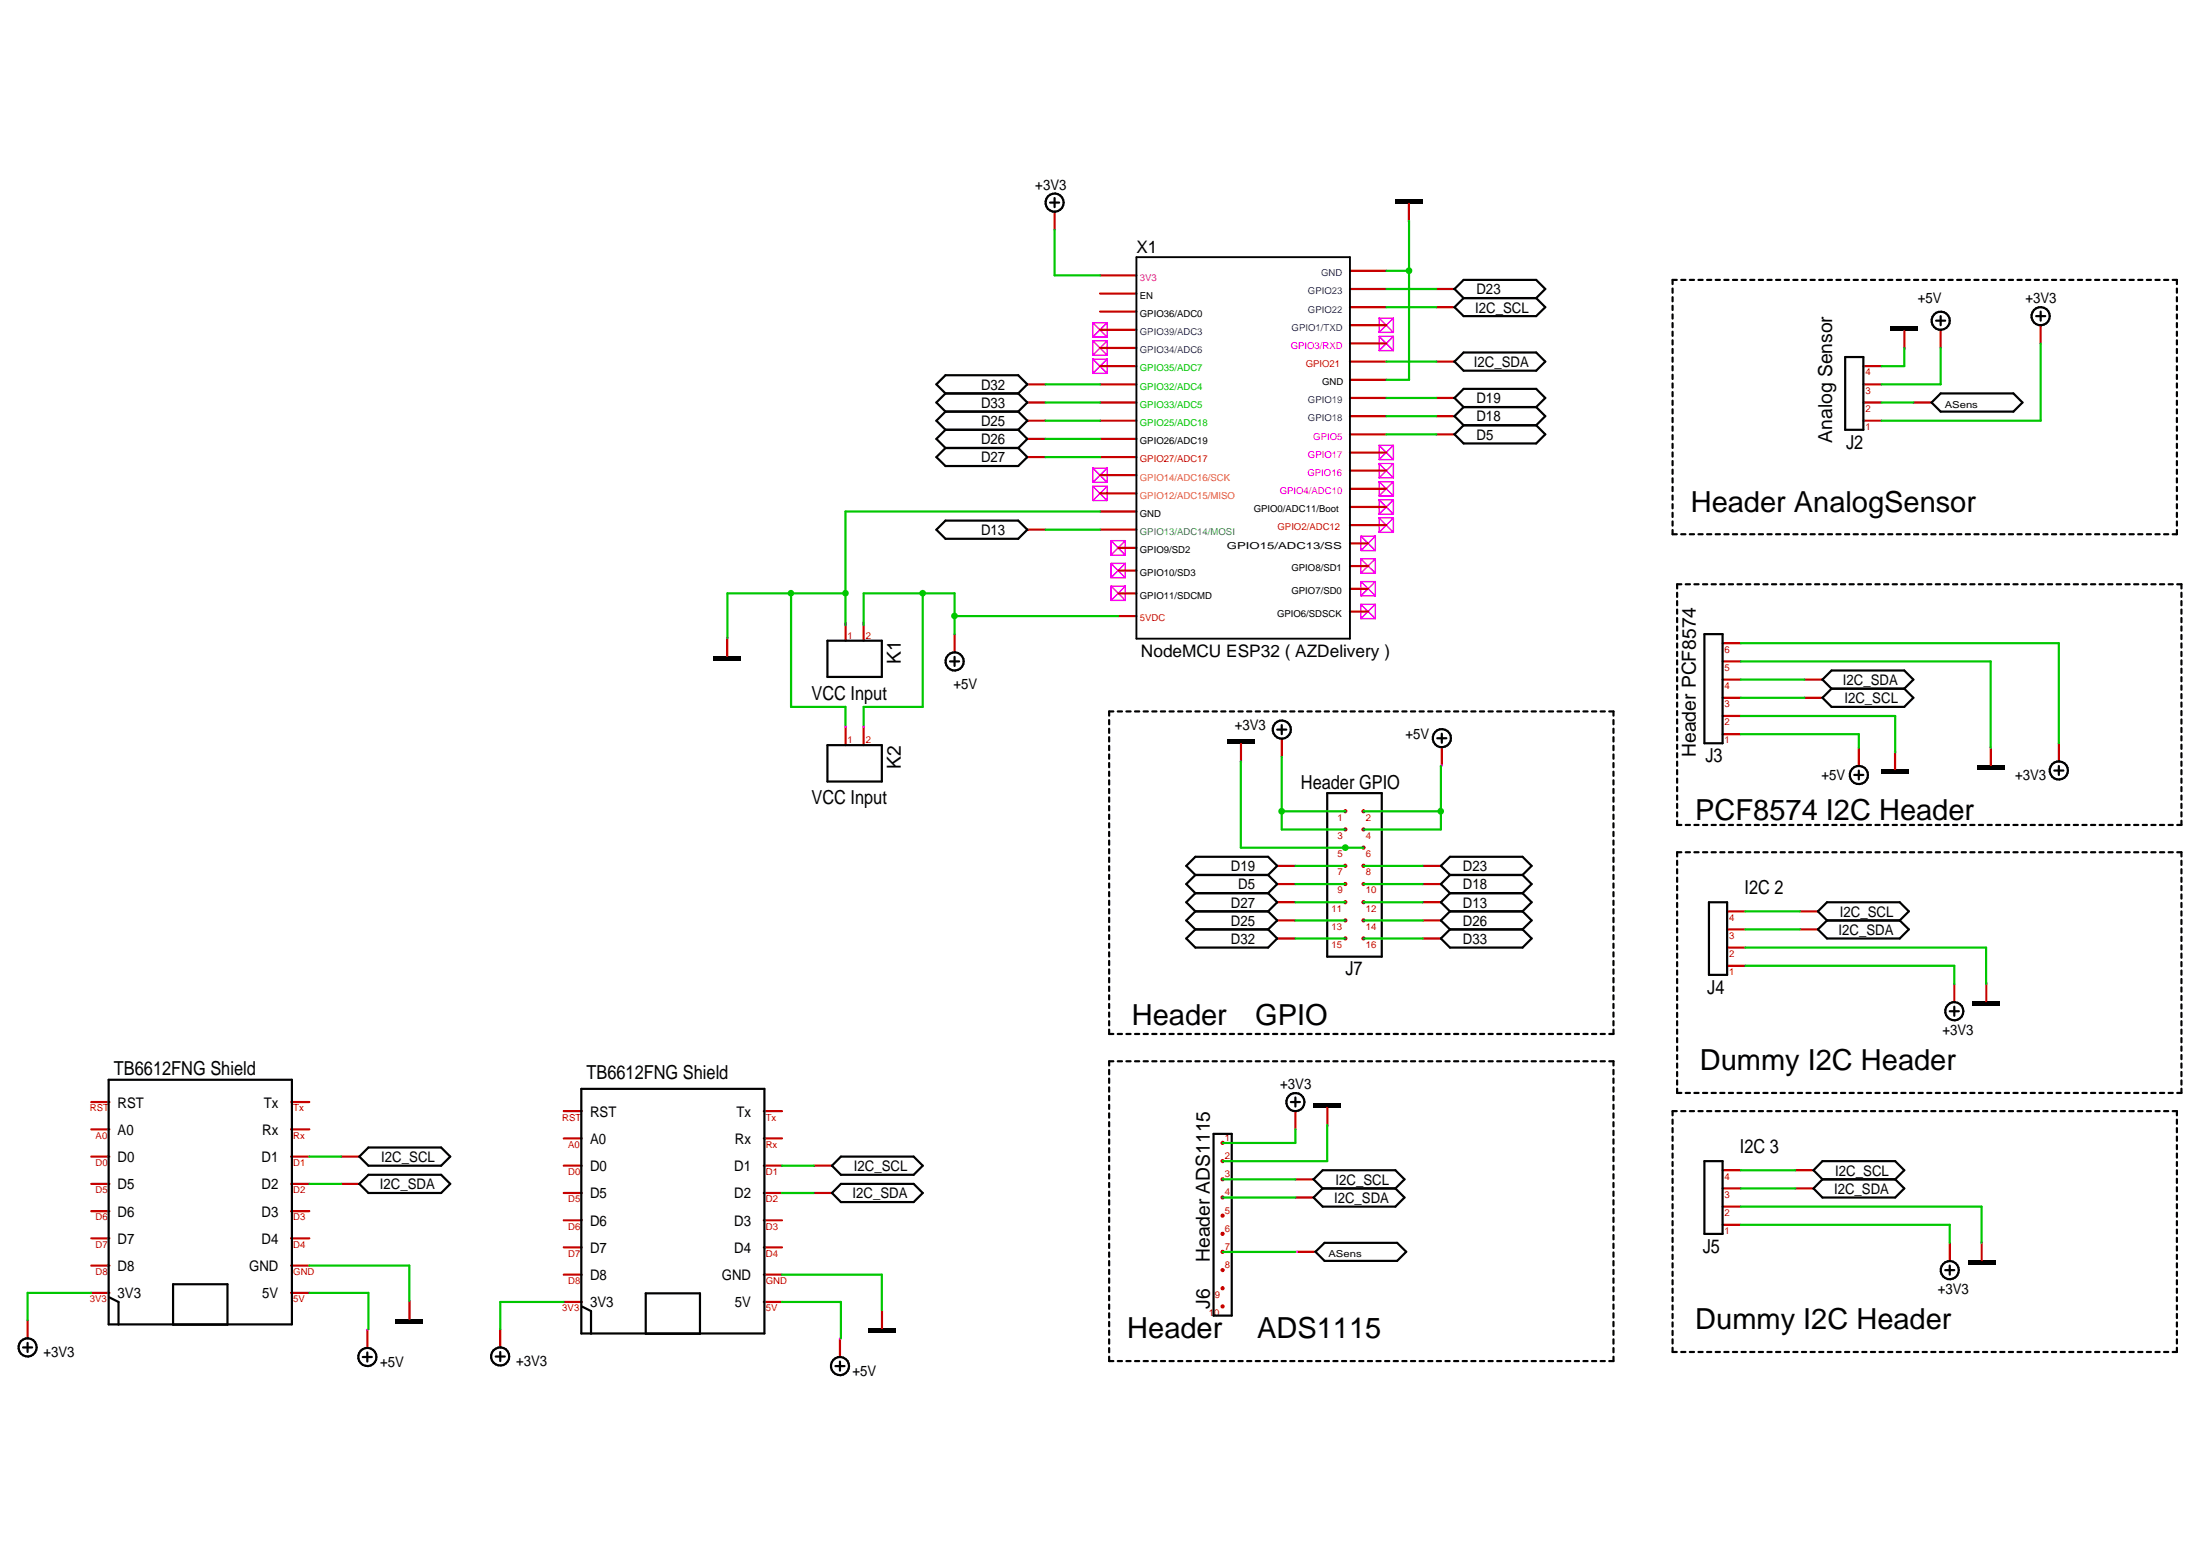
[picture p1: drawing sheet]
<svg xmlns="http://www.w3.org/2000/svg" width="297mm" height="210mm" viewBox="0 0 297 210" stroke-linecap="round" stroke-linejoin="round" font-family="sans-serif">
<g fill="none" stroke="#f0f" stroke-width=".19">
<path d="M147.6 43.6v1.9M147.6 46v1.9M147.6 48.5v1.9M147.6 48.5l1.9 1.9M147.6 50.4h1.9M147.6 48.5h1.9M147.6 46l1.9 1.9M147.6 47.9h1.9M147.6 46h1.9M147.6 43.6l1.9 1.9M147.6 45.5h1.9M147.6 43.6h1.9"/>
<path d="M149.5 43.6v1.9M149.5 46v1.9M149.5 48.5v1.9M149.5 48.5l-1.9 1.9M149.5 46l-1.9 1.9M149.5 43.6l-1.9 1.9M186.2 42.9v2M186.2 45.4v1.9M186.2 45.4l1.9 1.9M186.2 47.3h1.9M186.2 45.4h1.9M186.2 42.9l1.9 2"/>
<path d="M186.2 44.9h1.9M186.2 42.9h1.9M188.1 42.9l-1.9 2M188.1 42.9v2M188.1 45.4v1.9M188.1 45.4l-1.9 1.9M147.6 65.6l1.9 2M147.6 67.6h1.9M147.6 63.2v1.9M147.6 65.6v2M147.6 65.6h1.9M147.6 63.2l1.9 1.9"/>
<path d="M147.6 65.1h1.9M147.6 63.2h1.9M149.5 65.6l-1.9 2M149.5 63.2v1.9M149.5 65.6v2M149.5 63.2l-1.9 1.9M150 73l1.9 1.9M150 74.9h1.9M150 73v1.9M150 76.1v1.9M150 79.1v1.9M150 73h1.9"/>
<path d="M150 76.1l1.9 1.9M150 78h1.9M150 76.1h1.9M150 79.1l1.9 1.9M150 79.1h1.9M151.9 73l-1.9 1.9M151.9 73v1.9M151.9 76.1v1.9M151.9 79.1v1.9M151.9 76.1l-1.9 1.9M151.9 79.1l-1.9 1.9M183.7 72.4v1.9"/>
<path d="M183.7 75.4v2M183.7 78.5v1.9M183.7 78.5l2 1.9M183.7 78.5h2M183.7 75.4l2 2M183.7 77.4h2M183.7 75.4h2M183.7 72.4l2 1.9M183.7 74.3h2M183.7 72.4h2M185.7 72.4v1.9M185.7 75.4v2"/>
<path d="M185.7 78.5v1.9M185.7 78.5l-2 1.9M185.7 75.4l-2 2M185.7 72.4l-2 1.9M186.2 69.9l1.9 2M186.2 71.9h1.9M186.2 60.1v1.9M186.2 62.6v1.9M186.2 65v2M186.2 67.5v1.9M186.2 69.9v2M186.2 69.9h1.9"/>
<path d="M186.2 67.5l1.9 1.9M186.2 69.4h1.9M186.2 67.5h1.9M186.2 65l1.9 2M186.2 67h1.9M186.2 65h1.9M186.2 62.6l1.9 1.9M186.2 64.5h1.9M186.2 62.6h1.9M186.2 60.1l1.9 1.9M186.2 62h1.9M186.2 60.1h1.9"/>
<path d="M188.1 69.9l-1.9 2M188.1 60.1v1.9M188.1 62.6v1.9M188.1 65v2M188.1 67.5v1.9M188.1 69.9v2M188.1 67.5l-1.9 1.9M188.1 65l-1.9 2M188.1 62.6l-1.9 1.9M188.1 60.1l-1.9 1.9M150 81h1.9M183.7 81.6l2 1.9"/>
<path d="M183.7 83.5h2M183.7 81.6v1.9M183.7 81.6h2M183.7 80.4h2M185.7 81.6l-2 1.9M185.7 81.6v1.9"/>
</g>
<g fill="none" stroke="#000" stroke-width=".3">
<path d="M141.8 27.3h1.2M142.4 26.7v1.3M196.4 39l1.2-1.2h9.8l1.2 1.2-1.2 1.2h-9.8zM225.8 38.9v.6M226.4 37.8h-.6v.6M227 37.8h.6M228.2 37.8h.5M229.3 37.8h.6M230.5 37.8h.6M231.6 37.8h.6M232.8 37.8h.6M234 37.8h.5"/>
<path d="M235.1 37.8h.6M236.3 37.8h.6M237.5 37.8h.5M238.6 37.8h.6M239.8 37.8h.6M241 37.8h.5M242.1 37.8h.6M243.3 37.8h.6M244.5 37.8h.5M245.6 37.8h.6M246.8 37.8h.6M247.9 37.8h.6"/>
<path d="M249.1 37.8h.6M250.3 37.8h.5M251.4 37.8h.6M252.6 37.8h.6M253.8 37.8h.5M254.9 37.8h.6M256.1 37.8h.6M257.3 37.8h.5M258.4 37.8h.6M259.6 37.8h.6M260.8 37.8h.5M261.9 37.8h.6"/>
<path d="M263.1 37.8h.6M264.2 37.8h.6M265.4 37.8h.6M266.6 37.8h.5M267.7 37.8h.6M268.9 37.8h.6M270.1 37.8h.5M271.2 37.8h.6M272.4 37.8h.6M273.6 37.8h.5M274.7 37.8h.6M275.9 37.8h.6"/>
<path d="M277.1 37.8h.5M278.2 37.8h.6M279.4 37.8h.6M280.5 37.8h.6M281.7 37.8h.6M282.9 37.8h.5M284 37.8h.6M285.2 37.8h.6M286.4 37.8h.5M287.5 37.8h.6M288.7 37.8h.6M289.9 37.8h.5"/>
<path d="M291 37.8h.6M292.2 37.8h.6M293.3 37.8h.6v.6M293.9 38.9v.6M127.7 53.1l-1.3 1.2 1.3 1.3M127.7 55.6h9.8M127.7 53.1h9.8M127.7 53.1l-1.3-1.2 1.3-1.2h9.8l1.2 1.2-1.2 1.2M127.7 58l-1.3 1.2 1.3 1.3M127.7 58h9.8M127.7 55.6l-1.3 1.2 1.3 1.2M137.5 53.1l1.2 1.2-1.2 1.3"/>
<path d="M137.5 58l1.2 1.2-1.2 1.3M137.5 55.6l1.2 1.2-1.2 1.2M197.6 54.9l-1.2-1.2 1.2-1.2h9.8l1.2 1.2-1.2 1.2M197.6 54.9h9.8M197.6 54.9l-1.2 1.3 1.2 1.2M197.6 57.4h9.8M197.6 57.4l-1.2 1.2 1.2 1.3h9.8l1.2-1.3-1.2-1.2M207.4 54.9l1.2 1.3-1.2 1.2M225.8 40.1v.6M225.8 41.3v.5M225.8 42.4v.6M225.8 43.6v.6"/>
<path d="M225.8 44.8v.5M225.8 45.9v.6M225.8 47.1v.6M225.8 48.3v.5M225.8 49.4v.6M225.8 50.6v.6M225.8 51.8v.5M225.8 52.9v.6M225.8 54.1v.6M225.8 55.2v.6M225.8 56.4v.6M225.8 57.6v.5"/>
<path d="M225.8 58.7v.6M225.8 59.9v.6M293.9 40.1v.6M293.9 41.3v.5M293.9 42.4v.6M293.9 43.6v.6M293.9 44.8v.5M293.9 45.9v.6M293.9 47.1v.6M293.9 48.3v.5M293.9 49.4v.6M293.9 50.6v.6"/>
<path d="M293.9 51.8v.5M293.9 52.9v.6M293.9 54.1v.6M293.9 55.2v.6M293.9 56.4v.6M293.9 57.6v.5M293.9 58.7v.6M293.9 59.9v.6M126.4 71.5l1.3-1.2h9.8l1.2 1.2-1.2 1.2h-9.8zM127.7 60.5l-1.3 1.2 1.3 1.2h9.8l1.2-1.2-1.2-1.2M127.7 60.5h9.8M225.8 61.1v.5"/>
<path d="M225.8 62.2v.6M225.8 63.4v.6M225.8 64.6v.5M225.8 65.7v.6M225.8 66.9v.6M225.8 68.1v.5M225.8 69.2v.6M225.8 70.4v.6M225.8 71.5v.6h.6M227 72.1h.6M227 78.9h-.6v.5M227.6 78.9h.6"/>
<path d="M228.2 72.1h.5M228.8 78.9h.5M229.3 72.1h.6M229.9 78.9h.6M230.5 72.1h.6M231.1 78.9h.6M231.6 72.1h.6M232.3 78.9h.5M232.8 72.1h.6M233.4 78.9h.6M234 72.1h.5M234.6 78.9h.6"/>
<path d="M235.1 72.1h.6M235.8 78.9h.5M236.3 72.1h.6M236.9 78.9h.6M237.5 72.1h.5M238.1 78.9h.6M238.6 72.1h.6M239.2 78.9h.6M239.8 72.1h.6M240.4 78.9h.6M241 72.1h.5M241.6 78.9h.5"/>
<path d="M242.1 72.1h.6M242.7 78.9h.6M243.3 72.1h.6M243.9 78.9h.6M244.5 72.1h.5M245.1 78.9h.5M245.6 72.1h.6M246.2 78.9h.6M246.8 72.1h.6M247.4 78.9h.6M247.9 72.1h.6M248.6 78.9h.5"/>
<path d="M249.1 72.1h.6M249.7 78.9h.6M250.3 72.1h.5M250.9 78.9h.6M251.4 72.1h.6M252.1 78.9h.5M252.6 72.1h.6M253.2 78.9h.6M253.8 72.1h.5M254.4 78.9h.6M254.9 72.1h.6M255.5 78.9h.6"/>
<path d="M256.1 72.1h.6M256.7 78.9h.6M257.3 72.1h.5M257.9 78.9h.5M258.4 72.1h.6M259 78.9h.6M259.6 72.1h.6M260.2 78.9h.6M260.8 72.1h.5M261.4 78.9h.5M261.9 72.1h.6M262.5 78.9h.6"/>
<path d="M263.1 72.1h.6M263.7 78.9h.6M264.2 72.1h.6M264.9 78.9h.5M265.4 72.1h.6M266 78.9h.6M266.6 72.1h.5M267.2 78.9h.6M267.7 72.1h.6M268.4 78.9h.5M268.9 72.1h.6M269.5 78.9h.6"/>
<path d="M270.1 72.1h.5M270.7 78.9h.6M271.2 72.1h.6M271.8 78.9h.6M272.4 72.1h.6M273 78.9h.6M273.6 72.1h.5M274.2 78.9h.5M274.7 72.1h.6M275.3 78.9h.6M275.9 72.1h.6M276.5 78.9h.6"/>
<path d="M277.1 72.1h.5M277.7 78.9h.5M278.2 72.1h.6M278.8 78.9h.6M279.4 72.1h.6M280 78.9h.6M280.5 72.1h.6M281.2 78.9h.5M281.7 72.1h.6M282.3 78.9h.6M282.9 72.1h.5M283.5 78.9h.6"/>
<path d="M284 72.1h.6M284.6 78.9h.6M285.2 72.1h.6M285.8 78.9h.6M286.4 72.1h.5M287 78.9h.5M287.5 72.1h.6M288.1 78.9h.6M288.7 72.1h.6M289.3 78.9h.6M289.9 72.1h.5M290.5 78.9h.5"/>
<path d="M291 72.1h.6M291.6 78.9h.6M292.2 72.1h.6M292.8 78.9h.6M293.9 61.1v.5M293.9 62.2v.6M293.9 63.4v.6M293.9 64.6v.5M293.9 65.7v.6M293.9 66.9v.6M293.9 68.1v.5M293.9 69.2v.6"/>
<path d="M293.9 70.4v.6M293.9 71.5v.6h-.6M294 78.9h.5v.5M149.8 97.2v.6M149.8 98.4v.5M149.8 99.5v.6M150.3 96h-.5v.6M150.9 96h.6M152.1 96h.6M153.2 96h.6M154.4 96h.6M155.6 96h.5"/>
<path d="M156.7 96h.6M157.9 96h.6M159.1 96h.5M160.2 96h.6M161.4 96h.6M162.6 96h.5M163.7 96h.6M164.9 96h.6M166.1 96h.5M167.2 96h.6M168.4 96h.6M169.5 96h.6"/>
<path d="M170.7 96h.6M171.9 96h.5M173 96h.6M174.2 96h.6M175.4 96h.5M176.5 96h.6M177.7 96h.6M178.9 96h.5M180 96h.6M181.2 96h.6M182.4 96h.5M183.5 96h.6"/>
<path d="M184.7 96h.6M185.8 96h.6M187 96h.6M188.2 96h.5M189.3 96h.6M190.5 96h.6M191.7 96h.5M192.8 96h.6M194 96h.6M194.1 99.7h1.2M194.7 99v1.3M195.2 96h.5"/>
<path d="M196.3 96h.6M197.5 96h.6M198.6 96h.6M199.8 96h.6M201 96h.5M202.1 96h.6M203.3 96h.6M204.5 96h.5M205.6 96h.6M206.8 96h.6M208 96h.5M209.1 96h.6"/>
<path d="M210.3 96h.6M211.5 96h.5M212.6 96h.6M213.8 96h.6M214.9 96h.6M216.1 96h.6M217.3 96h.5v.6M217.8 97.2v.6M217.8 98.4v.5M217.8 99.5v.6M226.4 80v.6M226.4 81.1v.6"/>
<path d="M226.4 82.3v.5M226.4 83.4v.6M226.4 84.6v.5M226.4 85.7v.6M226.4 86.8v.6M226.4 88v.6M226.4 89.1v.6M226.4 90.3v.5M226.4 91.4v.6M226.4 92.5v.6M226.4 93.7v.6M226.4 94.8v.6"/>
<path d="M226.4 96v.5M226.4 97.1v.6M226.4 98.3v.5M226.4 99.4v.5M294.5 80v.6M294.5 81.1v.6M294.5 82.3v.5M294.5 83.4v.6M294.5 84.6v.5M294.5 85.7v.6M294.5 86.8v.6M294.5 88v.6"/>
<path d="M294.5 89.1v.6M294.5 90.3v.5M294.5 91.4v.6M294.5 92.5v.6M294.5 93.7v.6M294.5 94.8v.6M294.5 96v.5M294.5 97.1v.6M294.5 98.3v.5M294.5 99.4v.5M111.7 100.6h7.4v4.9h-7.4zM149.8 100.7v.6"/>
<path d="M149.8 101.8v.6M149.8 103v.6M149.8 104.2v.5M149.8 105.3v.6M149.8 106.5v.6M149.8 107.6v.6M149.8 108.8v.6M149.8 110v.6M149.8 111.1v.6M149.8 112.3v.6M149.8 113.5v.5M149.8 114.6v.6"/>
<path d="M149.8 115.8v.6M149.8 116.9v.6M149.8 118.1v.6M149.8 119.3v.5M217.8 100.7v.6M217.8 101.8v.6M217.8 103v.6M217.8 104.2v.5M217.8 105.3v.6M217.8 106.5v.6M217.8 107.6v.6M217.8 108.8v.6"/>
<path d="M217.8 110v.6M217.8 111.1v.6M217.8 112.3v.6M217.8 113.5v.5M217.8 114.6v.6M217.8 115.8v.6M217.8 116.9v.6M217.8 118.1v.6M217.8 119.3v.5M226.4 100.5v.6M226.4 101.7v.5M226.4 102.8v.6"/>
<path d="M226.4 103.9v.6M226.4 105.1v.6M226.4 106.2v.6M226.4 107.4v.6M226.4 108.5v.6M226.4 109.6v.6M226.4 110.8v.6h.6M226.4 116.2v.6M226.4 117.3v.6M226.4 118.5v.5M226.4 119.6v.6M227 115h-.6v.6"/>
<path d="M227.6 115h.6M227.6 111.4h.6M228.8 115h.5M228.8 111.4h.5M229.9 115h.6M229.9 111.4h.6M231.1 115h.6M231.1 111.4h.6M232.3 115h.5M232.3 111.4h.5M233.4 115h.6M233.4 111.4h.6"/>
<path d="M234.6 115h.6M234.6 111.4h.6M235.8 115h.5M235.8 111.4h.5M236.9 115h.6M236.9 111.4h.6M238.1 115h.6M238.1 111.4h.6M239.2 115h.6M239.2 111.4h.6M240.4 115h.6M240.4 111.4h.6"/>
<path d="M241.6 115h.5M241.6 111.4h.5M242.7 115h.6M242.7 111.4h.6M243.9 115h.6M243.9 111.4h.6M245.1 115h.5M245.1 111.4h.5M246.2 115h.6M246.2 111.4h.6M247.4 115h.6M247.4 111.4h.6"/>
<path d="M248.6 115h.5M248.6 111.4h.5M249.7 115h.6M249.7 111.4h.6M250.9 115h.6M250.9 111.4h.6M252.1 115h.5M252.1 111.4h.5M253.2 115h.6M253.2 111.4h.6M254.4 115h.6M254.4 111.4h.6"/>
<path d="M255.5 115h.6M255.5 111.4h.6M256.7 115h.6M256.7 111.4h.6M257.9 115h.5M257.9 111.4h.5M259 115h.6M259 111.4h.6M260.2 115h.6M260.2 111.4h.6M261.4 115h.5M261.4 111.4h.5"/>
<path d="M262.5 115h.6M262.5 111.4h.6M263.7 115h.6M263.7 111.4h.6M264.9 115h.5M264.9 111.4h.5M266 115h.6M266 111.4h.6M267.2 115h.6M267.2 111.4h.6M268.4 115h.5M268.4 111.4h.5"/>
<path d="M269.5 115h.6M269.5 111.4h.6M270.7 115h.6M270.7 111.4h.6M271.8 115h.6M271.8 111.4h.6M273 115h.6M273 111.4h.6M274.2 115h.5M274.2 111.4h.5M275.3 115h.6M275.3 111.4h.6"/>
<path d="M276.5 115h.6M276.5 111.4h.6M277.7 115h.5M277.7 111.4h.5M278.8 115h.6M278.8 111.4h.6M280 115h.6M280 111.4h.6M281.2 115h.5M281.2 111.4h.5M282.3 115h.6M282.3 111.4h.6"/>
<path d="M283.5 115h.6M283.5 111.4h.6M284.6 115h.6M284.6 111.4h.6M285.8 115h.6M285.8 111.4h.6M287 115h.5M287 111.4h.5M288.1 115h.6M288.1 111.4h.6M289.3 115h.6M289.3 111.4h.6"/>
<path d="M290.5 115h.5M290.5 111.4h.5M291.6 115h.6M291.6 111.4h.6M292.8 115h.6M292.8 111.4h.6M294 115h.5v.6M294.5 100.5v.6M294.5 101.7v.5M294.5 102.8v.6M294.5 103.9v.6M294.5 105.1v.6"/>
<path d="M294.5 106.2v.6M294.5 107.4v.6M294.5 108.5v.6M294.5 109.6v.6M294.5 110.8v.6h-.5M294.5 116.2v.6M294.5 117.3v.6M294.5 118.5v.5M294.5 119.6v.6M149.8 139v.6h.5M149.8 120.4v.6M149.8 121.6v.6"/>
<path d="M149.8 122.7v.6M149.8 123.9v.6M149.8 125.1v.5M149.8 126.2v.6M149.8 127.4v.6M149.8 128.5v.6M149.8 129.7v.6M149.8 130.9v.5M149.8 132v.6M149.8 133.2v.6M149.8 134.3v.6M149.8 135.5v.6"/>
<path d="M149.8 136.7v.5M149.8 137.8v.6M150.9 139.6h.6M152.1 139.6h.6M153.2 139.6h.6M154.4 139.6h.6M155.6 139.6h.5M156.7 139.6h.6M157.9 139.6h.6M159.1 139.6h.5M160.2 139.6h.6M161.4 139.6h.6"/>
<path d="M161.4 125.5h9.8l1.2 1.2-1.2 1.2h-9.8l-1.2-1.2zM162.6 139.6h.5M163.7 139.6h.6M164.9 139.6h.6M166.1 139.6h.5M167.2 139.6h.6M168.4 139.6h.6M169.5 139.6h.6M170.7 139.6h.6M171.9 139.6h.5M173 139.6h.6M174.2 139.6h.6"/>
<path d="M175.4 139.6h.5M176.5 139.6h.6M177.7 139.6h.6M178.9 139.6h.5M180 139.6h.6M181.2 139.6h.6M182.4 139.6h.5M183.5 139.6h.6M184.7 139.6h.6M185.8 139.6h.6M187 139.6h.6M188.2 139.6h.5"/>
<path d="M189.3 139.6h.6M190.5 139.6h.6M191.7 139.6h.5M192.8 139.6h.6M194 139.6h.6M195.2 139.6h.5M195.8 125.5h9.8l1.2 1.2-1.2 1.2h-9.8l-1.3-1.2zM196.3 139.6h.6M197.5 139.6h.6M198.6 139.6h.6M199.8 139.6h.6M201 139.6h.5"/>
<path d="M202.1 139.6h.6M203.3 139.6h.6M204.5 139.6h.5M205.6 139.6h.6M206.8 139.6h.6M208 139.6h.5M209.1 139.6h.6M210.3 139.6h.6M211.5 139.6h.5M212.6 139.6h.6M213.8 139.6h.6M214.9 139.6h.6"/>
<path d="M216.1 139.6h.6M217.8 139v.6h-.5M217.8 120.4v.6M217.8 121.6v.6M217.8 122.7v.6M217.8 123.9v.6M217.8 125.1v.5M217.8 126.2v.6M217.8 127.4v.6M217.8 128.5v.6M217.8 129.7v.6M217.8 130.9v.5"/>
<path d="M217.8 132v.6M217.8 133.2v.6M217.8 134.3v.6M217.8 135.5v.6M217.8 136.7v.5M217.8 137.8v.6M226.4 120.7v.6M226.4 121.9v.5M226.4 123v.6M226.4 124.2v.5M226.4 125.3v.6M226.4 126.4v.6"/>
<path d="M226.4 127.6v.6M226.4 128.7v.6M226.4 129.9v.5M226.4 131v.6M226.4 132.1v.6M226.4 133.3v.6M226.4 134.4v.6M226.4 135.6v.5M226.4 136.7v.6M226.4 137.8v.6M226.4 139v.6M294.5 120.7v.6"/>
<path d="M294.5 121.9v.5M294.5 123v.6M294.5 124.2v.5M294.5 125.3v.6M294.5 126.4v.6M294.5 127.6v.6M294.5 128.7v.6M294.5 129.9v.5M294.5 131v.6M294.5 132.1v.6M294.5 133.3v.6M294.5 134.4v.6"/>
<path d="M294.5 135.6v.5M294.5 136.7v.6M294.5 137.8v.6M294.5 139v.6M14.7 145.8h24.7v33h-24.7zM48.5 156.1l1.2-1.2h9.9l1.2 1.2-1.2 1.3h-9.9zM49.7 158.6h9.9l1.2 1.2-1.2 1.2h-9.9l-1.2-1.2zM78.5 147h24.7v33h-24.7zM113.5 156.1h9.9l1.2 1.3-1.2 1.2h-9.9l-1.2-1.2zM113.5 159.8h9.9l1.2 1.2-1.2 1.3h-9.9l-1.2-1.3zM149.8 144.4v.6M149.8 145.6v.6"/>
<path d="M149.8 146.8v.6M149.8 147.9v.6M149.8 149.1v.6M149.8 150.3v.6M149.8 151.5v.5M149.8 152.6v.6M149.8 153.8v.6M149.8 155v.6M149.8 156.1v.6M149.8 157.3v.6M149.8 158.5v.6M149.8 159.7v.6"/>
<path d="M150.3 143.3h-.5v.5M150.9 143.3h.6M152.1 143.3h.6M153.2 143.3h.6M154.4 143.3h.6M155.6 143.3h.5M156.7 143.3h.6M157.9 143.3h.6M159.1 143.3h.5M160.2 143.3h.6M161.4 143.3h.6M162.6 143.3h.5"/>
<path d="M163.7 143.3h.6M164.9 143.3h.6M166.1 143.3h.5M167.2 143.3h.6M168.4 143.3h.6M169.5 143.3h.6M170.7 143.3h.6M171.9 143.3h.5M173 143.3h.6M174.2 143.3h.6M175.4 143.3h.5M176.5 143.3h.6"/>
<path d="M177.7 143.3h.6M178.9 143.3h.5M180 143.3h.6M181.2 143.3h.6M182.4 143.3h.5M183.5 143.3h.6M184.7 143.3h.6M185.8 143.3h.6M187 143.3h.6M188.2 143.3h.5M189.3 143.3h.6M190.5 143.3h.6"/>
<path d="M191.7 143.3h.5M192.8 143.3h.6M194 143.3h.6M195.2 143.3h.5M196.3 143.3h.6M197.5 143.3h.6M198.6 143.3h.6M199.8 143.3h.6M201 143.3h.5M202.1 143.3h.6M203.3 143.3h.6M204.5 143.3h.5"/>
<path d="M205.6 143.3h.6M206.8 143.3h.6M208 143.3h.5M209.1 143.3h.6M210.3 143.3h.6M211.5 143.3h.5M212.6 143.3h.6M213.8 143.3h.6M214.9 143.3h.6M216.1 143.3h.6M217.3 143.3h.5v.5M217.8 144.4v.6"/>
<path d="M217.8 145.6v.6M217.8 146.8v.6M217.8 147.9v.6M217.8 149.1v.6M217.8 150.3v.6M217.8 151.5v.5M217.8 152.6v.6M217.8 153.8v.6M217.8 155v.6M217.8 156.1v.6M217.8 157.3v.6M217.8 158.5v.6"/>
<path d="M217.8 159.7v.6M225.8 151.1v.6M225.8 152.3v.5M225.8 153.4v.6M225.8 154.6v.5M225.8 155.7v.6M225.8 156.8v.6M225.8 158v.5M225.8 159.1v.6M226.4 150h-.6v.6M226.4 147v.5h.6M226.4 140.1v.6"/>
<path d="M226.4 141.3v.5M226.4 142.4v.6M226.4 143.6v.5M226.4 144.7v.6M226.4 145.8v.6M227 150h.6M227.6 147.5h.6M228.2 150h.5M228.8 147.5h.5M229.3 150h.6M229.9 147.5h.6M230.5 150h.6"/>
<path d="M231.1 147.5h.6M231.6 150h.6M232.3 147.5h.5M232.8 150h.6M233.4 147.5h.6M234 150h.5M234.6 147.5h.6M235.1 150h.6M235.8 147.5h.5M236.3 150h.6M236.9 147.5h.6M237.5 150h.5"/>
<path d="M238.1 147.5h.6M238.6 150h.6M239.2 147.5h.6M239.8 150h.6M240.4 147.5h.6M241 150h.5M241.6 147.5h.5M242.1 150h.6M242.7 147.5h.6M243.3 150h.6M243.9 147.5h.6M244.5 150h.5"/>
<path d="M245.1 147.5h.5M245.6 150h.6M246.2 147.5h.6M246.8 150h.6M247.4 147.5h.6M247.9 150h.6M248.6 147.5h.5M249.1 150h.6M249.7 147.5h.6M250.3 150h.5M250.9 147.5h.6M251.4 150h.6"/>
<path d="M252.1 147.5h.5M252.6 150h.6M253.2 147.5h.6M253.8 150h.5M254.4 147.5h.6M254.9 150h.6M255.5 147.5h.6M256.1 150h.6M256.7 147.5h.6M257.3 150h.5M257.9 147.5h.5M258.4 150h.6"/>
<path d="M259 147.5h.6M259.6 150h.6M260.2 147.5h.6M260.8 150h.5M261.4 147.5h.5M261.9 150h.6M262.5 147.5h.6M263.1 150h.6M263.7 147.5h.6M264.2 150h.6M264.9 147.5h.5M265.4 150h.6"/>
<path d="M266 147.5h.6M266.6 150h.5M267.2 147.5h.6M267.7 150h.6M268.4 147.5h.5M268.9 150h.6M269.5 147.5h.6M270.1 150h.5M270.7 147.5h.6M271.2 150h.6M271.8 147.5h.6M272.4 150h.6"/>
<path d="M273 147.5h.6M273.6 150h.5M274.2 147.5h.5M274.7 150h.6M275.3 147.5h.6M275.9 150h.6M276.5 147.5h.6M277.1 150h.5M277.7 147.5h.5M278.2 150h.6M278.8 147.5h.6M279.4 150h.6"/>
<path d="M280 147.5h.6M280.5 150h.6M281.2 147.5h.5M281.7 150h.6M282.3 147.5h.6M282.9 150h.5M283.5 147.5h.6M284 150h.6M284.6 147.5h.6M285.2 150h.6M285.8 147.5h.6M286.4 150h.5"/>
<path d="M287 147.5h.5M287.5 150h.6M288.1 147.5h.6M288.7 150h.6M289.3 147.5h.6M289.9 150h.5M290.5 147.5h.5M291 150h.6M291.6 147.5h.6M292.2 150h.6M292.8 147.5h.6M293.3 150h.6v.6"/>
<path d="M293.9 151.1v.6M293.9 152.3v.5M293.9 153.4v.6M293.9 154.6v.5M293.9 155.7v.6M293.9 156.8v.6M293.9 158v.5M293.9 159.1v.6M294.5 147v.5h-.5M294.5 140.1v.6M294.5 141.3v.5M294.5 142.4v.6"/>
<path d="M294.5 143.6v.5M294.5 144.7v.6M294.5 145.8v.6M14.8 175.1l1.2 .6v3.1M23.4 173.4h7.3v5.4h-7.3zM78.6 176.4l1.2 .6v3M87.2 174.6h7.3v5.4h-7.3zM149.8 160.8v.6M149.8 162v.6M149.8 163.2v.6M149.8 164.4v.6M149.8 165.5v.6"/>
<path d="M149.8 166.7v.6M149.8 167.9v.6M149.8 169.1v.6M149.8 170.2v.6M149.8 171.4v.6M149.8 172.6v.6M149.8 173.8v.5M149.8 174.9v.6M149.8 176.1v.6M149.8 177.3v.6M149.8 178.4v.6M149.8 179.6v.6"/>
<path d="M177.6 169l1.2-1.2h9.8l1.3 1.2-1.3 1.2h-9.8zM217.8 160.8v.6M217.8 162v.6M217.8 163.2v.6M217.8 164.4v.6M217.8 165.5v.6M217.8 166.7v.6M217.8 167.9v.6M217.8 169.1v.6M217.8 170.2v.6M217.8 171.4v.6M217.8 172.6v.6"/>
<path d="M217.8 173.8v.5M217.8 174.9v.6M217.8 176.1v.6M217.8 177.3v.6M217.8 178.4v.6M217.8 179.6v.6M225.8 160.3v.5M225.8 161.4v.6M225.8 162.5v.6M225.8 163.7v.6M225.8 164.8v.6M225.8 166v.5"/>
<path d="M225.8 167.1v.6M225.8 168.2v.6M225.8 169.4v.5M225.8 170.5v.6M225.8 171.7v.5M225.8 172.8v.6M225.8 173.9v.6M225.8 175.1v.5M225.8 176.2v.6M225.8 177.4v.5M225.8 178.5v.6M225.8 179.6v.6"/>
<path d="M293.9 160.3v.5M293.9 161.4v.6M293.9 162.5v.6M293.9 163.7v.6M293.9 164.8v.6M293.9 166v.5M293.9 167.1v.6M293.9 168.2v.6M293.9 169.4v.5M293.9 170.5v.6M293.9 171.7v.5M293.9 172.8v.6"/>
<path d="M293.9 173.9v.6M293.9 175.1v.5M293.9 176.2v.6M293.9 177.4v.5M293.9 178.5v.6M293.9 179.6v.6M3.1 181.9h1.2M3.7 181.3v1.2M49 183.2h1.2M49.6 182.6v1.2M66.9 183.1h1.3M67.5 182.5v1.2"/>
<path d="M112.8 184.4h1.2M113.4 183.8v1.2M149.8 180.8v.6M149.8 182v.5M149.8 183.1v.6h.5M150.9 183.7h.6M152.1 183.7h.6M153.2 183.7h.6M154.4 183.7h.6M155.6 183.7h.5M156.7 183.7h.6M157.9 183.7h.6"/>
<path d="M159.1 183.7h.5M160.2 183.7h.6M161.4 183.7h.6M162.6 183.7h.5M163.7 183.7h.6M164.9 183.7h.6M166.1 183.7h.5M167.2 183.7h.6M168.4 183.7h.6M169.5 183.7h.6M170.7 183.7h.6M171.9 183.7h.5"/>
<path d="M173 183.7h.6M174.2 183.7h.6M175.4 183.7h.5M176.5 183.7h.6M177.7 183.7h.6M178.9 183.7h.5M180 183.7h.6M181.2 183.7h.6M182.4 183.7h.5M183.5 183.7h.6M184.7 183.7h.6M185.8 183.7h.6"/>
<path d="M187 183.7h.6M188.2 183.7h.5M189.3 183.7h.6M190.5 183.7h.6M191.7 183.7h.5M192.8 183.7h.6M194 183.7h.6M195.2 183.7h.5M196.3 183.7h.6M197.5 183.7h.6M198.6 183.7h.6M199.8 183.7h.6"/>
<path d="M201 183.7h.5M202.1 183.7h.6M203.3 183.7h.6M204.5 183.7h.5M205.6 183.7h.6M206.8 183.7h.6M208 183.7h.5M209.1 183.7h.6M210.3 183.7h.6M211.5 183.7h.5M212.6 183.7h.6M213.8 183.7h.6"/>
<path d="M214.9 183.7h.6M216.1 183.7h.6M217.8 180.8v.6M217.8 182v.5M217.8 183.1v.6h-.5M225.8 181.9v.6h.6M225.8 180.8v.6M227 182.5h.6M228.2 182.5h.5M229.3 182.5h.6M230.5 182.5h.6M231.6 182.5h.6"/>
<path d="M232.8 182.5h.6M234 182.5h.5M235.1 182.5h.6M236.3 182.5h.6M237.5 182.5h.5M238.6 182.5h.6M239.8 182.5h.6M241 182.5h.5M242.1 182.5h.6M243.3 182.5h.6M244.5 182.5h.5M245.6 182.5h.6"/>
<path d="M246.8 182.5h.6M247.9 182.5h.6M249.1 182.5h.6M250.3 182.5h.5M251.4 182.5h.6M252.6 182.5h.6M253.8 182.5h.5M254.9 182.5h.6M256.1 182.5h.6M257.3 182.5h.5M258.4 182.5h.6M259.6 182.5h.6"/>
<path d="M260.8 182.5h.5M261.9 182.5h.6M263.1 182.5h.6M264.2 182.5h.6M265.4 182.5h.6M266.6 182.5h.5M267.7 182.5h.6M268.9 182.5h.6M270.1 182.5h.5M271.2 182.5h.6M272.4 182.5h.6M273.6 182.5h.5"/>
<path d="M274.7 182.5h.6M275.9 182.5h.6M277.1 182.5h.5M278.2 182.5h.6M279.4 182.5h.6M280.5 182.5h.6M281.7 182.5h.6M282.9 182.5h.5M284 182.5h.6M285.2 182.5h.6M286.4 182.5h.5M287.5 182.5h.6"/>
<path d="M288.7 182.5h.6M289.9 182.5h.5M291 182.5h.6M292.2 182.5h.6M293.9 181.9v.6h-.6M293.9 180.8v.6"/>
<circle cx="142.4" cy="27.4" r="1.23"/>
<circle cx="194.7" cy="99.6" r="1.23"/>
<circle cx="3.7" cy="181.9" r="1.23"/>
<circle cx="49.6" cy="183.2" r="1.23"/>
<circle cx="67.5" cy="183.1" r="1.23"/>
<circle cx="113.4" cy="184.4" r="1.22"/>
</g>
<g fill="none" stroke="#c70000" stroke-width=".3">
<path d="M142.4 28.6v2.4M148.5 39.6h4.9M148.5 37.2h4.9M182.3 39h4.9M182.3 36.6h4.9M190.2 27.5v2.4M193.9 39h2.5M138.7 54.3h2.5M138.7 51.9h2.5M138.7 59.2h2.5M138.7 56.8h2.5M148.5 54.3h4.9"/>
<path d="M148.5 51.9h4.9M148.5 59.2h4.9M148.5 56.8h4.9M148.5 49.4h4.9M148.5 47h4.9M148.5 44.5h4.9M148.5 42.1h4.9M182.3 53.7h4.9M182.3 56.2h4.9M182.3 58.6h4.9M182.3 51.3h4.9M182.3 48.8h4.9"/>
<path d="M182.3 46.4h4.9M182.3 43.9h4.9M182.3 41.5h4.9M193.9 53.7h2.5M193.9 56.2h2.5M193.9 58.6h2.5M138.7 61.7h2.5M138.7 71.5h2.5M148.5 61.7h4.9M148.5 71.5h4.9M148.5 69h4.9M148.5 66.6h4.9"/>
<path d="M148.5 64.1h4.9M151 74h2.4M151 77h2.4M182.3 79.5h2.4M182.3 76.4h2.4M182.3 73.3h2.4M182.3 70.9h4.9M182.3 68.4h4.9M182.3 66h4.9M182.3 63.5h4.9M182.3 61.1h4.9M114.2 98.1v2.5"/>
<path d="M116.6 98.1v2.5M151 80.1h2.4M151 83.2h2.4M182.3 82.6h2.4M194.7 100.9v2.4M172.4 126.7h2.5M192.1 126.7h2.4M12.3 156.1h2.5M12.3 159.8h2.5M12.3 152.4h2.5M12.3 148.8h2.5M39.3 156.1h2.5"/>
<path d="M39.3 159.8h2.5M39.3 152.4h2.5M39.3 148.8h2.5M46.1 156.1h2.4M46.1 159.8h2.4M76.1 157.4h2.5M76.1 153.7h2.5M76.1 150h2.5M103.1 157.4h2.5M103.1 153.7h2.5M103.1 150h2.5M109.9 157.4h2.4"/>
<path d="M3.7 178.2v2.5M12.3 174.5h2.5M12.3 170.8h2.5M12.3 167.2h2.5M12.3 163.5h2.5M39.3 174.5h2.5M39.3 170.8h2.5M39.3 167.2h2.5M39.3 163.5h2.5M49.6 179.5v2.4M55.3 175.6v2.5M67.5 179.4v2.5"/>
<path d="M76.1 161h2.5M76.1 175.7h2.5M76.1 172.1h2.5M76.1 168.4h2.5M76.1 164.7h2.5M103.1 161h2.5M103.1 175.7h2.5M103.1 172.1h2.5M103.1 168.4h2.5M103.1 164.7h2.5M109.9 161h2.4M119.1 176.8v2.5"/>
<path d="M175.2 169h2.4M113.4 180.7v2.5"/>
</g>
<path d="M188.4 26.9h3.7v.6h-3.7zM53.4 178.1h3.7v.6h-3.7zM117.2 179.3h3.7v.6h-3.7z" fill="#000"/>
<path d="M153.4 34.7h28.9v51.5h-28.9z" fill="none" stroke="#000" stroke-width=".25"/>
<g fill="#c70000">
<circle cx="181.6" cy="119.3" r=".29"/>
<circle cx="184.1" cy="126.7" r=".29"/>
<circle cx="181.6" cy="126.7" r=".29"/>
<circle cx="184.1" cy="124.2" r=".29"/>
<circle cx="181.6" cy="124.2" r=".29"/>
<circle cx="184.1" cy="121.8" r=".29"/>
<circle cx="181.6" cy="121.8" r=".29"/>
<circle cx="184.1" cy="119.3" r=".29"/>
<circle cx="181.6" cy="109.5" r=".29"/>
<circle cx="184.1" cy="116.9" r=".29"/>
<circle cx="181.6" cy="116.9" r=".29"/>
<circle cx="184.1" cy="114.4" r=".29"/>
<circle cx="181.6" cy="114.4" r=".29"/>
<circle cx="184.1" cy="112" r=".29"/>
<circle cx="181.6" cy="112" r=".29"/>
<circle cx="184.1" cy="109.5" r=".29"/>
</g>
<g fill="none" stroke="#000" stroke-width=".3">
<path d="M262 53.1h9.8l1.3 1.2-1.3 1.3h-9.8l-1.2-1.3zM172.4 98.5h1.3M173.1 97.9v1.2M230.1 85.6h2.5v14.7h-2.5zM161.4 118.1l-1.2-1.2 1.2-1.2h9.8l1.2 1.2-1.2 1.2M161.4 118.1h9.8M161.4 118.1l-1.2 1.2 1.2 1.3M171.2 118.1l1.2 1.2-1.2 1.3M179.2 107.1h7.4v22h-7.4zM195.8 118.1l-1.3-1.2 1.3-1.2h9.8l1.2 1.2-1.2 1.2M195.8 118.1h9.8M195.8 118.1l-1.3 1.2 1.3 1.3"/>
<path d="M205.6 118.1l1.2 1.2-1.2 1.3M250.4 104.6h1.2M251 104v1.2M161.4 120.6l-1.2 1.2 1.2 1.2M161.4 123h9.8M161.4 120.6h9.8M161.4 123l-1.2 1.2 1.2 1.3h9.8l1.2-1.3-1.2-1.2M171.2 120.6l1.2 1.2-1.2 1.2M195.8 123h9.8M195.8 120.6h9.8M195.8 123l-1.3 1.2 1.3 1.3h9.8l1.2-1.3-1.2-1.2M195.8 120.6l-1.3 1.2 1.3 1.2"/>
<path d="M205.6 120.6l1.2 1.2-1.2 1.2M178.6 160.4l-1.2-1.2 1.2-1.2h9.8l1.2 1.2-1.2 1.2M178.6 160.4h9.8M178.6 160.4l-1.2 1.2 1.2 1.3h9.8l1.2-1.3-1.2-1.2"/>
<circle cx="173.1" cy="98.5" r="1.23"/>
<circle cx="251" cy="104.6" r="1.23"/>
</g>
<g fill="none" stroke="#c70000" stroke-width=".3">
<path d="M258.3 54.3h2.5M173.1 99.7v2.5M232.6 86.8h2.4M232.6 89.3h2.4M232.6 91.7h2.4M232.6 94.2h2.4M232.6 96.6h2.4M232.6 99.1h2.4M167.6 100.5v2.4M172.4 116.9h2.5M172.4 119.3h2.5M192.1 116.9h2.4"/>
<path d="M192.1 119.3h2.4M251 100.9v2.5M255.9 101.4v2.5M172.4 121.8h2.5M172.4 124.2h2.5M192.1 121.8h2.4M192.1 124.2h2.4M174.9 159.2h2.5M174.9 161.6h2.5"/>
</g>
<path d="M165.7 99.8h3.7v.7h-3.7zM254 103.9h3.7v.6h-3.7z" fill="#000"/>
<g fill="#c70000">
<circle cx="165.1" cy="176.4" r=".29"/>
<circle cx="165.1" cy="173.9" r=".29"/>
<circle cx="165.1" cy="171.4" r=".29"/>
<circle cx="165.1" cy="169" r=".29"/>
<circle cx="165.1" cy="166.5" r=".29"/>
<circle cx="165.1" cy="164.1" r=".29"/>
<circle cx="165.1" cy="161.6" r=".29"/>
<circle cx="165.1" cy="159.2" r=".29"/>
<circle cx="165.1" cy="156.7" r=".29"/>
<circle cx="165.1" cy="154.3" r=".29"/>
</g>
<g fill="none" stroke="#000" stroke-width=".3">
<path d="M196.4 48.8l1.2-1.2h9.8l1.2 1.2-1.2 1.2h-9.8zM197.6 40.2h9.8l1.2 1.3-1.2 1.2h-9.8l-1.2-1.2zM249.1 48.2h2.5v9.8h-2.5zM261.4 43.3h1.2M262 42.7v1.2M274.9 42.7h1.2M275.5 42.1v1.2M111.7 86.5h7.4v4.9h-7.4zM128.3 89.3h1.2M128.9 88.7v1.2M247.3 93l-1.2 1.2 1.2 1.2h9.8l1.2-1.2-1.2-1.2M247.3 93h9.8"/>
<path d="M247.3 93l-1.2-1.3 1.2-1.2h9.8l1.2 1.2-1.2 1.3M277.4 104h1.2M278 103.4v1.2M230.7 121.8h2.5v9.8h-2.5zM246.7 124.2l-1.3-1.2 1.3-1.2h9.8l1.2 1.2-1.2 1.2M246.7 124.2h9.8M246.7 124.2l-1.3 1.3 1.3 1.2h9.8l1.2-1.2-1.2-1.3M263.2 136.5h1.3M263.9 135.9v1.2M163.9 153.1h2.4v24.5h-2.4zM174.3 148.8h1.2M174.9 148.1v1.3"/>
<path d="M230.1 156.7h2.5v9.9h-2.5zM246.1 159.2l-1.2-1.2 1.2-1.3h9.8l1.2 1.3-1.2 1.2M246.1 159.2h9.8M246.1 159.2l-1.2 1.2 1.2 1.2h9.8l1.2-1.2-1.2-1.2M262.6 171.4h1.3M263.2 170.8v1.3"/>
<circle cx="262" cy="43.3" r="1.23"/>
<circle cx="275.5" cy="42.7" r="1.23"/>
<circle cx="128.9" cy="89.3" r="1.23"/>
<circle cx="278" cy="104" r="1.23"/>
<circle cx="263.9" cy="136.5" r="1.22"/>
<circle cx="174.9" cy="148.8" r="1.22"/>
<circle cx="263.2" cy="171.5" r="1.22"/>
</g>
<path d="M255.3 44h3.7v.6h-3.7zM96.4 88.5h3.6v.7h-3.6zM267 103.3h3.6v.6h-3.6zM266.3 135.1h3.7v.7h-3.7zM177.4 148.9h3.7v.6h-3.7zM265.7 170.1h3.7v.6h-3.7z" fill="#000"/>
<g fill="none" stroke="#c70000" stroke-width=".3">
<path d="M193.9 41.5h2.5M193.9 48.8h2.5M251.6 49.4h2.4M251.6 51.9h2.4M251.6 54.3h2.4M251.6 56.8h2.4M257.1 44.6v2.5M262 44.5v2.5M275.5 43.9v2.5M98.2 86.1v2.4M114.2 84v2.5M116.6 84v2.5"/>
<path d="M128.9 85.6v2.5M243.6 94.2h2.5M243.6 91.7h2.5M268.8 100.8v2.5M278 100.3v2.5M233.2 123h2.4M233.2 125.5h2.4M233.2 127.9h2.4M233.2 130.4h2.4M243 123h2.4M243 125.5h2.4M263.9 132.8v2.5"/>
<path d="M268.2 132.7v2.4M174.9 150v2.4M179.2 149.5v2.5M232.6 158h2.4M242.4 158h2.5M232.6 160.4h2.4M232.6 162.9h2.4M232.6 165.3h2.4M242.4 160.4h2.5M263.2 167.8v2.4M267.6 167.7v2.4"/>
</g>
<g fill="none" stroke="#00c700" stroke-width=".3">
<path d="M187.2 39h6.7M141.2 54.3h7.3M141.2 51.9h7.3M141.2 59.2h7.3M141.2 56.8h7.3M187.2 58.6h6.7M187.2 53.7h6.7M187.2 56.2h6.7M187.2 41.5h6.7M187.2 48.8h6.7M254 54.3h4.3M141.2 61.7h7.3"/>
<path d="M141.2 71.5h7.3M235 94.2h8.6M235 91.7h8.6M235 86.8h43v13.5M173.1 112h8.6M174.9 119.3h6.8M174.9 116.9h6.8M184.1 119.3h8M184.1 116.9h8M174.9 126.7h6.8M174.9 121.8h6.8M174.9 124.2h6.8"/>
<path d="M184.1 126.7h8M184.1 121.8h8M184.1 124.2h8M235.6 123h7.4M235.6 125.5h7.4M41.8 156.1h4.3M41.8 159.8h4.3M105.6 157.4h4.3M165.1 159.2h9.8M235 158h7.4M12.3 174.5h-8.6v3.7M105.6 161h4.3"/>
<path d="M165.1 169h9.8M165.1 161.6h9.8M235 160.4h7.4"/>
</g>
<path d="M175.2 169h-.3" fill="none" stroke="#f0f" stroke-width=".3"/>
<circle cx="173" cy="109.5" r=".45" fill="#00c700"/>
<path d="M142.4 31v6.2h6.1M275.5 46.4v10.4h-21.5M235 99.1h16v1.8M173.1 102.2v9.8M173.1 109.5h8.6M184.1 112h10.4M235.6 130.4h28.3v2.4M174.9 152.4v1.9h-9.8M41.8 174.5h7.9v4.9M76.1 175.7h-8.6v3.7M235 165.3h28.2v2.5" fill="none" stroke="#00c700" stroke-width=".3"/>
<path d="M116.6 84v.4M116.6 97.9v.2M194.7 103.3l-.2 .1M49.7 179.4l-.1 .1M113.5 180.7h-.1" fill="none" stroke="#f0f" stroke-width=".3"/>
<circle cx="194.5" cy="109.5" r=".45" fill="#00c700"/>
<path d="M184.1 109.5h10.4M194.5 103.4v8.6M105.6 175.7h7.9v5" fill="none" stroke="#00c700" stroke-width=".3"/>
<circle cx="124.6" cy="80.1" r=".45" fill="#00c700"/>
<path d="M116.6 80.1h8v15.3h-8v2.5" fill="none" stroke="#00c700" stroke-width=".3"/>
<circle cx="128.9" cy="83.1" r=".45" fill="#00c700"/>
<path d="M187.2 51.3h3M262 47v4.9h-8M116.6 80.1v4.3M124.6 80.1h4.3v5.5M128.9 83.2h22.1M235 96.6h20.9v5M235 89.3h33.8v11.6" fill="none" stroke="#00c700" stroke-width=".3"/>
<g fill="none" stroke="#f0f" stroke-width=".3">
<path d="M190.2 29.8v.1M257.1 47v.1M98.2 86.1h.1M114.2 97.9v.2M114.2 84v.4M167.5 102.8l.1 .1M255.9 101.4v.2M268.8 100.8v.1M268.2 132.7v.1M179.2 151.8v.2M55.3 175.6h.1M119.1 176.8h.1"/>
<path d="M267.6 167.7l-.1 .1"/>
</g>
<circle cx="190.2" cy="36.5" r=".45" fill="#00c700"/>
<path d="M190.2 36.6v14.7M41.8 170.8h13.5v4.8" fill="none" stroke="#00c700" stroke-width=".3"/>
<circle cx="181.6" cy="114.4" r=".45" fill="#00c700"/>
<path d="M167.5 102.8v11.6h16.6M105.6 172.1h13.5v4.7" fill="none" stroke="#00c700" stroke-width=".3"/>
<circle cx="106.8" cy="80.1" r=".44" fill="#00c700"/>
<path d="M190.2 29.8v6.8h-3M98.2 80.1h8.6v15.3h7.4v2.5" fill="none" stroke="#00c700" stroke-width=".3"/>
<circle cx="114.2" cy="80.1" r=".44" fill="#00c700"/>
<path d="M257.1 47v2.4h-3.1M148.5 69h-34.3v15.4M98.2 80.1v6M106.8 80.1h7.4M235.6 127.9h32.6v4.9M179.2 151.8v4.9h-14.1M235 162.9h32.5v4.9" fill="none" stroke="#00c700" stroke-width=".3"/>
<g font-size="3.9">
<text x="228.3" y="69">Header AnalogSensor</text>
<text x="228.9" y="110.7">PCF8574 I2C Header</text>
<text x="152.8" y="138.3">Header</text>
<text x="169.5" y="138.3">GPIO</text>
<text x="229.5" y="144.5">Dummy I2C Header</text>
<text x="228.9" y="179.4">Dummy I2C Header</text>
<text x="152.2" y="180.7">Header</text>
<text x="169.7" y="180.7">ADS1115</text>
</g>
<g font-size="2.6">
<text x="247.4" y="59.8" transform="rotate(-90 247.4 59.8)">Analog Sensor</text>
<text x="249.3" y="60.6">J2</text>
<text x="121.6" y="89.7" transform="rotate(-90 121.6 89.7)">K1</text>
<text x="109.6" y="94.4">VCC Input</text>
<text x="121.6" y="103.8" transform="rotate(-90 121.6 103.8)">K2</text>
<text x="175.6" y="106.6">Header GPIO</text>
<text x="229" y="102.2" transform="rotate(-90 229 102.2)">Header PCF8574</text>
<text x="230.3" y="102.9">J3</text>
<text x="109.6" y="108.5">VCC Input</text>
<text x="235.5" y="120.7">I2C 2</text>
<text x="181.7" y="131.6">J7</text>
<text x="230.5" y="134.1">J4</text>
<text x="15.4" y="145.1">TB6612FNG Shield</text>
<text x="79.2" y="145.7">TB6612FNG Shield</text>
<text x="234.9" y="155.6">I2C 3</text>
<text x="163.3" y="170.4" transform="rotate(-90 163.3 170.4)">Header ADS1115</text>
<text x="229.9" y="169.1">J5</text>
<text x="163.3" y="176.7" transform="rotate(-90 163.3 176.7)">J6</text>
</g>
<g font-size="2.3">
<text x="153.4" y="34.1">X1</text>
<text x="154.1" y="88.7">NodeMCU ESP32 ( AZDelivery )</text>
</g>
<g font-size="2">
<text x="139.8" y="25.6">+3V3</text>
<text x="199.3" y="39.7">D23</text>
<text x="259" y="41">+5V</text>
<text x="273.5" y="41">+3V3</text>
<text x="199.2" y="42.2">I2C_SCL</text>
<text x="132.5" y="52.6">D32</text>
<text x="199" y="49.5">I2C_SDA</text>
<text x="132.5" y="55.1">D33</text>
<text x="132.5" y="60">D26</text>
<text x="132.5" y="57.5">D25</text>
<text x="199.3" y="54.4">D19</text>
<text x="199.3" y="56.9">D18</text>
<text x="199.3" y="59.4">D5</text>
<text x="132.5" y="62.4">D27</text>
<text x="132.5" y="72.2">D13</text>
<text x="128.7" y="93.1">+5V</text>
<text x="248.8" y="92.5">I2C_SDA</text>
<text x="249" y="94.9">I2C_SCL</text>
<text x="166.7" y="98.6">+3V3</text>
<text x="189.8" y="99.8">+5V</text>
<text x="245.9" y="105.3">+5V</text>
<text x="272.1" y="105.3">+3V3</text>
<text x="166.2" y="117.6">D19</text>
<text x="197.5" y="117.6">D23</text>
<text x="166.2" y="122.5">D27</text>
<text x="166.2" y="125">D25</text>
<text x="167.2" y="120.1">D5</text>
<text x="197.5" y="125">D26</text>
<text x="197.5" y="120.1">D18</text>
<text x="197.5" y="122.5">D13</text>
<text x="248.4" y="123.7">I2C_SCL</text>
<text x="166.2" y="127.4">D32</text>
<text x="197.5" y="127.4">D33</text>
<text x="248.2" y="126.2">I2C_SDA</text>
<text x="262.3" y="139.7">+3V3</text>
<text x="15.9" y="149.5">RST</text>
<text x="35.6" y="149.5">Tx</text>
<text x="172.8" y="147">+3V3</text>
<text x="15.9" y="153.2">A0</text>
<text x="35.4" y="153.2">Rx</text>
<text x="79.7" y="154.4">A0</text>
<text x="79.7" y="150.7">RST</text>
<text x="99.2" y="154.4">Rx</text>
<text x="99.4" y="150.7">Tx</text>
<text x="15.9" y="160.5">D5</text>
<text x="15.9" y="156.8">D0</text>
<text x="35.3" y="160.5">D2</text>
<text x="35.3" y="156.8">D1</text>
<text x="51.3" y="160.5">I2C_SDA</text>
<text x="51.5" y="156.8">I2C_SCL</text>
<text x="79.7" y="161.8">D5</text>
<text x="79.7" y="158.1">D0</text>
<text x="99.1" y="161.8">D2</text>
<text x="99.1" y="158.1">D1</text>
<text x="115.1" y="161.8">I2C_SDA</text>
<text x="115.3" y="158.1">I2C_SCL</text>
<text x="180.3" y="159.9">I2C_SCL</text>
<text x="247.6" y="161.1">I2C_SDA</text>
<text x="247.8" y="158.7">I2C_SCL</text>
<text x="15.9" y="167.9">D7</text>
<text x="15.9" y="164.2">D6</text>
<text x="35.3" y="167.9">D4</text>
<text x="35.3" y="164.2">D3</text>
<text x="79.7" y="165.4">D6</text>
<text x="99.1" y="165.4">D3</text>
<text x="180.1" y="162.4">I2C_SDA</text>
<text x="15.9" y="171.6">D8</text>
<text x="33.6" y="171.6">GND</text>
<text x="79.7" y="172.8">D8</text>
<text x="79.7" y="169.1">D7</text>
<text x="97.5" y="172.8">GND</text>
<text x="99.1" y="169.1">D4</text>
<text x="15.9" y="175.2">3V3</text>
<text x="35.4" y="175.2">5V</text>
<text x="79.7" y="176.5">3V3</text>
<text x="99.2" y="176.5">5V</text>
<text x="261.6" y="174.6">+3V3</text>
<text x="5.9" y="183.2">+3V3</text>
<text x="51.3" y="184.5">+5V</text>
<text x="69.7" y="184.4">+3V3</text>
<text x="115.1" y="185.7">+5V</text>
</g>
<g font-size="1.3">
<text x="153.9" y="40.3">EN</text>
<text x="153.9" y="42.8">GPIO36/ADC0</text>
<text x="178.5" y="52">GND</text>
<text x="153.9" y="60">GPIO26/ADC19</text>
<text x="262.6" y="55.1">ASens</text>
<text x="153.9" y="69.8">GND</text>
<text x="169.3" y="69.2">GPIO0/ADC11/Boot</text>
<text x="153.9" y="74.7">GPIO9/SD2</text>
<text x="153.9" y="77.7">GPIO10/SD3</text>
<text x="165.7" y="74.1">GPIO15/ADC13/SS</text>
<text x="174.4" y="77.1">GPIO8/SD1</text>
<text x="153.9" y="80.8">GPIO11/SDCMD</text>
<text x="172.4" y="83.3">GPIO6/SDSCK</text>
<text x="174.4" y="80.2">GPIO7/SD0</text>
<text x="179.4" y="169.7">ASens</text>
</g>
<text font-size="1.3" fill="#bd05bd" x="153.9" y="37.9">3V3</text>
<g font-size="1.3" fill="#00f">
<text x="176.6" y="39.7">GPIO23</text>
<text x="178.4" y="37.3">GND</text>
<text x="153.9" y="47.7">GPIO34/ADC6</text>
<text x="153.9" y="45.3">GPIO39/ADC3</text>
<text x="174.4" y="44.6">GPIO1/TXD</text>
<text x="176.6" y="42.2">GPIO22</text>
<text x="176.6" y="56.9">GPIO18</text>
<text x="176.6" y="54.4">GPIO19</text>
</g>
<g font-size="1.3" fill="#f0f">
<text x="174.3" y="47.1">GPIO3/RXD</text>
<text x="177.3" y="59.4">GPIO5</text>
<text x="176.5" y="64.3">GPIO16</text>
<text x="176.6" y="61.8">GPIO17</text>
<text x="172.8" y="66.7">GPIO4/ADC10</text>
</g>
<g font-size="1.3" fill="#00c700">
<text x="153.9" y="52.6">GPIO32/ADC4</text>
<text x="153.9" y="50.1">GPIO35/ADC7</text>
<text x="153.9" y="57.5">GPIO25/ADC18</text>
<text x="153.9" y="55.1">GPIO33/ADC5</text>
</g>
<g font-size="1.3" fill="#f00">
<text x="176.3" y="49.5">GPIO21</text>
<text x="153.9" y="62.4">GPIO27/ADC17</text>
<text x="172.5" y="71.6">GPIO2/ADC12</text>
<text x="153.9" y="83.9">5VDC</text>
</g>
<g font-size="1.3" fill="#c70000">
<text x="251.9" y="50.7">4</text>
<text x="251.9" y="53.1">3</text>
<text x="251.9" y="55.6">2</text>
<text x="251.9" y="58">1</text>
<text x="114.4" y="86.2">1</text>
<text x="116.9" y="86.2">2</text>
<text x="232.9" y="88.1">6</text>
<text x="232.9" y="90.6">5</text>
<text x="232.9" y="93">4</text>
<text x="232.9" y="95.4">3</text>
<text x="114.4" y="100.3">1</text>
<text x="116.9" y="100.3">2</text>
<text x="232.9" y="97.9">2</text>
<text x="232.9" y="100.4">1</text>
<text x="180.6" y="110.8">1</text>
<text x="180.6" y="113.2">3</text>
<text x="184.4" y="113.2">4</text>
<text x="184.4" y="110.8">2</text>
<text x="180.6" y="118.1">7</text>
<text x="180.6" y="115.7">5</text>
<text x="184.4" y="118.1">8</text>
<text x="184.4" y="115.7">6</text>
<text x="179.8" y="125.5">13</text>
<text x="179.8" y="123">11</text>
<text x="180.6" y="120.6">9</text>
<text x="184.4" y="125.5">14</text>
<text x="184.4" y="123">12</text>
<text x="184.4" y="120.6">10</text>
<text x="233.5" y="124.3">4</text>
<text x="179.8" y="128">15</text>
<text x="184.4" y="128">16</text>
<text x="233.5" y="126.7">3</text>
<text x="233.5" y="129.2">2</text>
<text x="233.5" y="131.6">1</text>
<text x="12.1" y="150">RST</text>
<text x="12.9" y="153.7">A0</text>
<text x="39.6" y="153.7">Rx</text>
<text x="39.6" y="150">Tx</text>
<text x="75.9" y="151.3">RST</text>
<text x="76.7" y="154.9">A0</text>
<text x="103.4" y="154.9">Rx</text>
<text x="103.4" y="151.3">Tx</text>
<text x="165.4" y="154">1</text>
<text x="12.9" y="161.1">D5</text>
<text x="12.9" y="157.4">D0</text>
<text x="39.6" y="161.1">D2</text>
<text x="39.6" y="157.4">D1</text>
<text x="76.7" y="158.6">D0</text>
<text x="103.4" y="158.6">D1</text>
<text x="165.4" y="161.4">4</text>
<text x="165.4" y="158.9">3</text>
<text x="165.4" y="156.4">2</text>
<text x="232.9" y="159.2">4</text>
<text x="232.9" y="161.7">3</text>
<text x="12.9" y="164.7">D6</text>
<text x="39.6" y="164.7">D3</text>
<text x="76.7" y="166">D6</text>
<text x="76.7" y="162.3">D5</text>
<text x="103.4" y="166">D3</text>
<text x="103.4" y="162.3">D2</text>
<text x="165.4" y="166.3">6</text>
<text x="165.4" y="163.8">5</text>
<text x="232.9" y="164.1">2</text>
<text x="232.9" y="166.6">1</text>
<text x="12.9" y="172.1">D8</text>
<text x="12.9" y="168.4">D7</text>
<text x="39.6" y="172.1">GND</text>
<text x="39.6" y="168.4">D4</text>
<text x="76.7" y="173.3">D8</text>
<text x="76.7" y="169.7">D7</text>
<text x="103.4" y="173.3">GND</text>
<text x="103.4" y="169.7">D4</text>
<text x="165.4" y="171.2">8</text>
<text x="165.4" y="168.7">7</text>
<text x="12.1" y="175.8">3V3</text>
<text x="39.6" y="175.8">5V</text>
<text x="75.9" y="177">3V3</text>
<text x="103.4" y="177">5V</text>
<text x="163.2" y="177.6">10</text>
<text x="164" y="175.2">9</text>
</g>
<g font-size="1.3" fill="#ff8000">
<text x="153.9" y="64.9">GPIO14/ADC16/SCK</text>
<text x="153.9" y="67.3">GPIO12/ADC15/MISO</text>
</g>
<text font-size="1.3" fill="#009696" x="153.9" y="72.2">GPIO13/ADC14/MOSI</text>
</svg>
